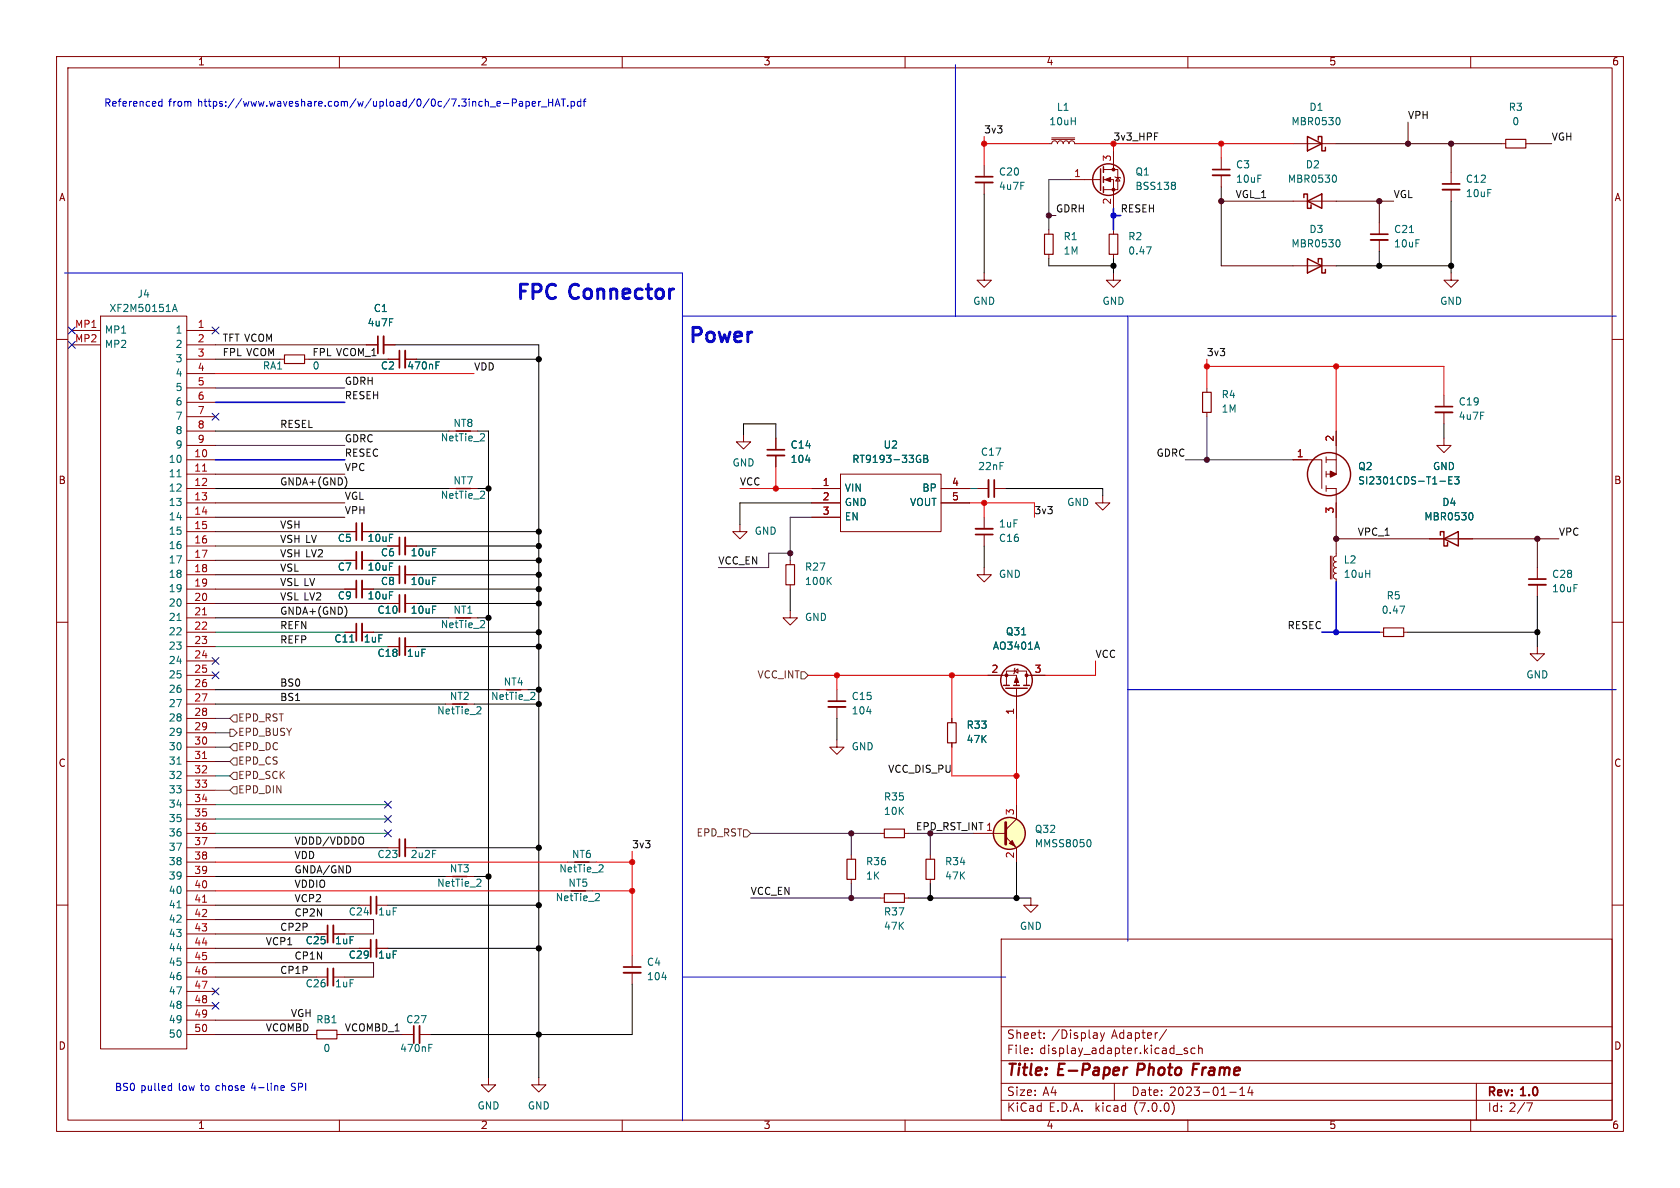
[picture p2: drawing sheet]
<svg xmlns="http://www.w3.org/2000/svg" width="297mm" height="210mm" viewBox="0 0 297 210" stroke-linecap="round" stroke-linejoin="round" font-family="sans-serif">
<g fill="none" stroke="#840000" stroke-width=".18">
<path d="M10 10h277v190h-277zM12 12h273v186h-273zM60 10v2M110 10v2M160 10v2M210 10v2M260 10v2M174 29.2v2M174 32.3v2M185.4 25.4h.5l.2-.4 .3-.1 .4 .2 .1 .3 .2-.4 .4-.1 .3 .2 .2 .3 .1-.4 .4-.1 .3 .2 .2 .3 .1-.4 .4-.1 .4 .2 .1 .3h.5M185.9 24.6h4.1M185.9 24.4h4.1"/>
<path d="M189.2 31.8h5.4M195.1 31.8h1.7v5M195.1 30h2.5v3.5h-2.5M196.8 26.7v3.3M197.1 31.2l.1 .2h.8l.1 .1M197.6 31.4l.4 .6h-.8zM215.9 27.9v2.1M215.9 31v2M228.6 25.4h7.6M228.6 35.6h7.6M243.8 39.4v2M256.5 30.5v2"/>
<path d="M256.5 33.5v2.1M265.4 25.4h.8M269.7 25.4h.8M10 60h2M12.7 58.4h5.1M17.8 55.9h15.2v129.5h-15.2zM33 58.4h5.1M174 48.3v1.2h1.3l-1.3 1.3-1.3-1.3h1.3M185.4 40.6v.8M185.4 45v.7M196.8 48.3v1.2h1.3l-1.3 1.3-1.2-1.3h1.2M196.8 40.6v.8"/>
<path d="M196.8 45v.7M228.6 47h7.6M243.8 42.4v2.1M256.5 48.3v1.2h1.3l-1.3 1.3-1.2-1.3h1.2M285 60h2M12.7 61h5.1M33 61h5.1M33 63.5h5.1M33 66h5.1M33 68.6h5.1M33 71.1h5.1M33 73.7h5.1"/>
<path d="M33 76.2h5.1M33 78.7h5.1M49.5 63.5h.8M53.8 63.5h.8M64.8 61h2M67.8 61h2M68.6 63.5h2M71.6 63.5h2.1M79.4 76.2h5.1M131.4 76.8v1.3h1.3l-1.3 1.3-1.2-1.3h1.2M137.2 77.5v2M213.4 68.6v.7"/>
<path d="M213.4 72.9v.8M236.2 76.2v7.6h-1.8M255.3 77.5v1.2h1.2l-1.2 1.3-1.3-1.3h1.3M255.3 69.9v2M255.3 72.9v2M33 81.3h5.1M33 83.8h5.1M33 86.4h5.1M33 88.9h5.1M33 91.4h5.1M33 94h5.1M33 96.5h5.1"/>
<path d="M33 99.1h5.1M61 94h2M61 99.1h2M64 94h2M64 99.1h2M68.6 96.5h2M71.6 96.5h2.1M79.4 86.4h5.1M130.8 92.7v1.3h1.3l-1.3 1.3-1.3-1.3h1.3M137.2 80.5v2.1M139.7 99.1v.7M143.5 86.4h5.1"/>
<path d="M143.5 88.9h5.1M143.5 91.4h5.1M148.6 83.8h17.8v10.2h-17.8zM166.4 86.4h5M166.4 88.9h5M172.7 86.4h2.1M174 91.4v2.1M174 94.5v2M175.8 86.4h2M194.9 87.6v1.3h-1.2l1.2 1.3 1.3-1.3h-1.3M228.6 81.3h5.1v5.1M234.4 81.3h1.8"/>
<path d="M234.4 86.4h1.8v5M234.4 80.8v1M234.4 83.3v1M234.4 85.9v1M235.2 98.3v4.1M235.5 98.3v4.1M236.2 97.8v.5l-.3 .1-.2 .4 .2 .4 .3 .1-.3 .1-.2 .4 .2 .4 .3 .1-.3 .2-.2 .3 .2 .4 .3 .1-.3 .2-.2 .3 .2 .4 .3 .2v.5M252.7 95.3h7.6M10 110h2M33 104.1h5.1M33 119.4h5.1M33 101.6h5.1"/>
<path d="M33 106.7h5.1M33 109.2h5.1M33 111.8h5.1M33 114.3h5.1M33 116.8h5.1M61 104.1h2M61 111.8h2M64 104.1h2M64 111.8h2M68.6 101.6h2M68.6 106.7h2M68.6 114.3h2"/>
<path d="M71.6 101.6h2.1M71.6 106.7h2.1M71.6 114.3h2.1M79.4 109.2h5.1M139.7 108v1.2h1.3l-1.3 1.3-1.3-1.3h1.3M139.7 103.4v.7M174 100.3v1.3h-1.3l1.3 1.3 1.3-1.3h-1.3M174.6 119.4h5.1v1.8M179.3 118.6l.7-.4v.8zM179.5 118.1l-.2 .1v.8l-.1 .1M181.5 119.4h3.3M243.8 111.8h.8"/>
<path d="M248.2 111.8h.7M271.8 114.3v1.3h1.2l-1.2 1.2-1.3-1.2h1.3M271.8 100.3v2.1M271.8 103.4v2M285 110h2M33 121.9h5.1M33 124.5h5.1M33 127h5.1M33 129.5h5.1M33 132.1h5.1M33 134.6h5.1M33 137.2h5.1"/>
<path d="M33 139.7h5.1M78.7 124.5h5.1M88.3 121.9h5M148 130.8v1.3h1.2l-1.2 1.3-1.3-1.3h1.3M148 121.9v2.1M148 125v2M168.3 127v.8M168.3 131.3v.8M177.9 121.2v-2.6h3.6v2.6M179.7 121.7v5.3M10 160h2M33 152.4h5.1"/>
<path d="M33 157.5h5.1M33 154.9h5.1M33 147.3h5.1M33 142.2h5.1M33 144.8h5.1M33 149.9h5.1M68.6 149.9h2M71.6 149.9h2.1M78.7 154.9h5.1M99.7 157.5h5.1M100.3 152.4h5.1M150.5 151.1v.8"/>
<path d="M150.5 155.4v.8M155.6 158.8h.7M155.6 147.3h.7M159.9 158.8h.8M159.9 147.3h.8M164.5 151.1v.8M164.5 155.4v.8M172.1 147.3h5.7M177.8 148l1.9 1.9v2.5M179.7 142.2v2.6l-1.9 1.9M182.2 158.8v1.2h1.3l-1.3 1.3-1.2-1.3h1.2M285 160h2"/>
<path d="M33 160h5.1M33 162.6h5.1M33 165.1h5.1M33 167.6h5.1M33 170.2h5.1M33 172.7h5.1M33 175.3h5.1M33 177.8h5.1M55.9 165.1h2M55.9 172.7h2M58.9 165.1h2.1M58.9 172.7h2.1"/>
<path d="M63.5 160h2M63.5 167.6h2M66.5 160h2.1M66.5 167.6h2.1M111.8 168.9v2M111.8 172v2M177 166h108v32h-108zM33 180.3h5.1M33 182.9h5.1M55.2 182.9h.8M59.6 182.9h.7M60 198v2"/>
<path d="M71.1 182.9h2.1M74.2 182.9h2M86.4 190.5v1.3h1.2l-1.2 1.2-1.3-1.2h1.3M95.2 190.5v1.3h1.3l-1.3 1.2-1.2-1.2h1.2M110 198v2M160 198v2M177 194.5h108M177 191.5h108M177 187.5h108M177 181.5h108M182.4 186.1v.2M182.4 185.3v.2"/>
<path d="M184.6 183.4v.2M184.6 182.6v.2M194.5 182.6l.4 1M194.9 183.6l-.1 .3-.3 .2M195.3 182.6l-.4 1M197 191.5v3M206.2 182l-1.3 1.9M207.2 194.8a1.74 1.74 0 0 1 0 2.2M207.9 186.4h1.1M209.9 185.3h-.4l-.2 .2 .1 .2 .5 .1v.4h-.6M210 198v2M211.3 185.3h-.5l-.3 .2v.5l.2 .2h.6"/>
<path d="M211.9 185.4l.2-.1h.4v1M211.9 184.8v1.5M217.4 193.1h1.1M219.2 193.7h.8M219.2 192.6l.4-.4v1.5M221 192.1l-.4 1.1h.9M221.3 192.7v1M260 198v2M261 191.5v6.5M270.9 195l-.6 1.5"/>
</g>
<path d="M199.3 188.7l-.5 .2M210.9 189h.7M212 188h-1l-.2 2" fill="none" stroke="#840000" stroke-width=".4"/>
<g fill="none" stroke="#840000" stroke-width=".2">
<path d="M266.2 24.6h3.5v1.6h-3.5zM184.7 41.4h1.5v3.6h-1.5zM196.1 41.4h1.5v3.6h-1.5zM50.3 62.7h3.5v1.6h-3.5zM212.6 69.3h1.5v3.6h-1.5zM138.9 99.8h1.6v3.6h-1.6zM244.6 111h3.6v1.5h-3.6zM167.5 127.8h1.5v3.5h-1.5zM149.7 151.9h1.6v3.5h-1.6zM156.3 158h3.6v1.5h-3.6zM156.3 146.6h3.6v1.5h-3.6zM163.7 151.9h1.5v3.5h-1.5z"/>
<path d="M56 182.1h3.6v1.5h-3.6z"/>
</g>
<g fill="none" stroke="#840000" stroke-width=".33">
<path d="M172.5 32.3h3M214.4 31h3M255 33.5h3.1M67.8 59.4v3.1M242.3 42.4h3.1M71.6 62v3M253.7 72.9h3.1M64 92.5v3M64 97.5v3.1M71.6 95v3M135.6 80.5h3.1M172.5 93.5h3"/>
<path d="M174.8 84.8v3.1M64 102.6v3.1M64 110.2v3.1M71.6 100.1v3M71.6 105.2v3M71.6 112.8v3M270.3 103.4h3M146.4 125h3.1M66.5 158.5v3M71.6 148.3v3.1M58.9 163.6v3M58.9 171.2v3"/>
<path d="M66.5 166.1v3.1M110.2 172h3.1M74.2 181.4v3"/>
</g>
<g fill="none" stroke="#840000" stroke-width=".3">
<path d="M172.5 31.2h3M214.4 30h3M255 32.5h3.1M66.8 59.4v3.1M242.3 41.4h3.1M70.6 62v3M135.6 79.5h3.1M253.7 71.9h3.1M63 92.5v3M63 97.5v3.1M70.6 95v3M172.5 94.5h3"/>
<path d="M175.8 84.8v3.1M63 102.6v3.1M63 110.2v3.1M70.6 100.1v3M70.6 105.2v3M70.6 112.8v3M270.3 102.4h3M146.4 124h3.1M65.5 158.5v3M70.6 148.3v3.1M57.9 163.6v3M57.9 171.2v3"/>
<path d="M65.5 166.1v3.1M110.2 170.9h3.1M73.2 181.4v3"/>
</g>
<g fill="none" stroke="#840000" stroke-width=".25">
<path d="M194.6 29.8v3.9M195.1 29.5v1M195.1 31.2v1.1M195.1 33v1M230.5 34.9v-.6h.6v2.5h.7v-.6M231.1 35.6l2.6-1.3v2.5zM231.1 24.1l2.6 1.3-2.6 1.3zM233 24.8v-.7h.7v2.6h.6v-.7M231.1 45.7l2.6 1.3-2.6 1.3zM233 46.4v-.7h.7v2.6h.6v-.7M254.6 94.6v-.6h.7v2.5h.6v-.6M255.3 95.3l2.5-1.3v2.5z"/>
<path d="M177.4 121.2h1M177.8 121.7h3.8M179.2 121.2h1M181 121.2h1"/>
<circle cx="196" cy="31.7" r="2.79"/>
<circle cx="234.9" cy="83.8" r="3.8"/>
<circle cx="179.7" cy="120.3" r="2.79"/>
<circle cx="178.4" cy="147.3" r="2.82"/>
</g>
<g fill="#840000" stroke="#840000" stroke-width=".18">
<path d="M179.7 119.6l.4 1.1h-.8z"/>
<path d="M178.9 148.6l.6 1-1.1-.5z"/>
<path d="M195.3 31.8l1-.4v.7z"/>
<circle cx="177.9" cy="119.4" r=".25"/>
<circle cx="181.5" cy="119.4" r=".25"/>
<circle cx="196.8" cy="33.5" r=".25"/>
<circle cx="196.8" cy="30" r=".25"/>
</g>
<g fill="none" stroke="#006464" stroke-width=".18">
<path d="M207.7 32.3l.1 .2-.1 .2M207.7 32.8l.1 .2-.1 .4M236 30.9a.79 .79 0 0 1 0 1.3M236.6 20.8a.79 .79 0 0 1 0 1.3M30.5 55.1l.4-1.3 .4 1.3M30.6 54.7h.6M202.7 43.6h.8l-.5 1.3M236.6 42.4a.79 .79 0 0 1 0 1.2M77.1 64h.6M85.5 76.7l.2 .2-.1 .3-.7 .7h.8M31.3 84.3h.7M85.5 86.9l.2 .2-.1 .3-.7 .7h.8"/>
<path d="M162.4 80.5h.3M162.5 81.2h.3v.4l-.3 .1M163.3 80.5h.4l.3 .2-.3 .4 .3 .1v.3l-.2 .2h-.5zM163.3 81.1h.4M254.6 85.1h.9M256.1 84.9h.5M256.7 84.3h-.6v1.3h.6M257.2 84.3h.7l-.4 .5 .4 .1v.5l-.2 .2-.5-.2M260.1 90.6a.79 .79 0 0 1 0 1.3M31.3 109.7h.7M85.5 109.7l.2 .2-.1 .3-.7 .8h.8M183.3 113.5l.5 1.3"/>
<path d="M247.5 107.1h.8l-.5 1.3M31.3 135.1h.7M84.9 125l.1 .2v.3l-.8 .7h.8M94.4 122.4l.2 .2-.1 .3-.7 .8h.8M84.9 155.5l.1 .1v.4l-.8 .7h.8M105.9 158l.1 .2-.1 .3-.7 .7h.8M106.5 152.9l.1 .2v.3l-.8 .7h.8M192.6 148.4a.79 .79 0 0 1 0 1.3M31.3 160.5h.7M75.8 184.6h.6"/>
</g>
<circle cx="178.4" cy="147.3" r="2.82" fill="#ffffc2" stroke="#ffffc2" stroke-width=".18"/>
<path d="M177.8 145.4v3.8" fill="none" stroke="#840000" stroke-width=".51"/>
<path d="M35.8 83.3h.7M35.8 108.7h.7M35.8 134.1h.7M35.8 159.5h.7" fill="none" stroke="#a90000" stroke-width=".18"/>
<path d="M235.2 83.3l1 .5-1 .5z" fill="#840000" stroke="#840000" stroke-width=".25"/>
<path d="M141.6 118.7h.6l.7 .7-.7 .6h-.6zM40.6 128.9h.7l.6 .6-.6 .7h-.7zM41.3 139.1h.6v1.2h-.6l-.7-.6zM41.3 134h.6v1.3h-.6l-.7-.7zM41.3 136.5h.6v1.3h-.6l-.7-.6zM41.3 126.4h.6v1.2h-.6l-.7-.6zM41.3 131.4h.6v1.3h-.6l-.7-.6zM131.4 146.7h.7l.6 .6-.6 .7h-.7z" fill="none" stroke="#725600" stroke-width=".18"/>
<path d="M61.3 84.8v.9M61.3 107.7v.8" fill="none" stroke="#0f0f0f" stroke-width=".18"/>
<g fill="none" stroke="#0000c2" stroke-width=".18">
<path d="M28 18.5l.3 .3 .3-.1M28.6 17.5v1.3M28.6 18l-.3-.1-.3 .3M90.6 18.2l.6-.1 .1-.2-.1-.3-.6-.1v1.3M91.8 18h.5l.1 .8M92.4 18.2l-.4 .1-.2 .2 .2 .3 .4-.1M93 18l.4-.1 .2 .3-.1 .5h-.5M93 17.9v1.3M94.1 18.4l.6-.2-.1-.2-.3-.1-.2 .2v.6h.5M95.2 17.9v.9M95.6 17.9l-.4 .3M95.7 18.9h1"/>
<path d="M97 17.5v1.3M97 18.1h.7M97.7 17.5v1.3M98.1 18.8l.5-1.3 .4 1.3M98.3 18.4h.6M99.2 17.5h.7M99.6 17.5v1.3M100.4 18.7v.1M101 18l.3-.1 .3 .3-.1 .5h-.5M101 17.9v1.3M102.7 18l-.4-.1-.2 .3 .1 .5h.5M102.7 17.5v1.3"/>
<path d="M103.1 17.9h.5M103.6 17.5l-.3 .2v1.1M168.9 11.4v44.5M11.4 48.3h109.2v149.8M120.6 55.9h165.1M199.4 55.9v110.5M199.4 121.9h86.3M120.6 172.7h57.2M30 191.9l.3 .1M30.3 191.5v1.3M30.3 192.7l-.3 .1M49.7 192.7h.5"/>
<path d="M49.7 192l.4-.1 .2 .3-.6 .1"/>
</g>
<g fill="none" stroke="#480048" stroke-width=".18">
<path d="M185.4 38.1h1.3M189.2 31.8h-3.8v8.8M38.1 78.7h22.9M38.1 68.6h22.9M213.4 73.7v7.6M139.7 97.8h-3.8v2.5h-8.9M143.5 91.4h-3.8v7.7M209.5 81.3h19.1M38.1 134.6h2.5M38.1 132.1h2.5M38.1 129.5h2.5M38.1 127h2.5"/>
<path d="M132.7 147.3h22.9M132.7 158.8h22.9M150.5 147.3v3.8M150.5 156.2v2.6M160.7 147.3h11.4M164.5 147.3v3.8"/>
</g>
<g fill="none" stroke="#000" stroke-width=".18">
<path d="M174 34.3v14M256.5 35.6v12.7M185.4 45.7v1.3h11.4M196.8 45.7v2.6M236.2 47h20.3M243.8 44.5v2.5M38.1 76.2h41.3M69.8 61h25.4v129.5M73.7 63.5h21.5M84.5 76.2h1.9v114.3M131.4 76.8v-1.9h5.8v2.6M255.3 74.9v2.6"/>
<path d="M38.1 86.4h41.3M66 99.1h29.2M66 94h29.2M73.7 96.5h21.5M84.5 86.4h1.9M143.5 88.9h-12.7v3.8M174 96.5v3.8M177.8 86.4h17.1v1.2M38.1 109.2h41.3M66 111.8h29.2M66 104.1h29.2M73.7 101.6h21.5"/>
<path d="M73.7 114.3h21.5M73.7 106.7h21.5M84.5 109.2h1.9M139.7 104.1v3.9M248.9 111.8h22.9M271.8 105.4v8.9M38.1 124.5h40.6M38.1 121.9h50.2M83.8 124.5h11.4M93.3 121.9h1.9M148 127v3.8M38.1 154.9h40.6"/>
<path d="M73.7 149.9h21.5M83.8 154.9h2.6M160.7 158.8h21.5M164.5 156.2v2.6M179.7 152.4v6.4M68.6 167.6h26.6M68.6 160h26.6M111.8 174v8.9h-35.6"/>
</g>
<g fill="none" stroke="#ff0200" stroke-width=".18">
<path d="M174 24.1v5.1M174 25.4h11.4M190.5 25.4h38.1M196.8 25.4v1.3M215.9 25.4v2.5M38.1 66h45.7M213.4 64.8h41.9v5.1M213.4 63.5v5.1M236.2 64.8v11.4M130.8 86.4h12.7M137.2 82.6v3.8M171.4 88.9h11.5v2.5"/>
<path d="M174 88.9v2.5M142.9 119.4h31.7M148 119.4v2.5M168.3 119.4v7.6M193.7 116.8v2.6h-8.9M168.3 132.1v5.1h11.4M179.7 127v15.2M38.1 152.4h62.2M38.1 157.5h61.6M104.8 157.5h7M105.4 152.4h6.4M111.8 150.5v18.4"/>
</g>
<path d="M171.4 86.4h1.3M38.1 114.3h30.5M38.1 111.8h22.9M38.1 142.2h30.5M38.1 144.8h30.5M38.1 147.3h30.5" fill="none" stroke="#009600" stroke-width=".18"/>
<g fill="none" stroke="#480000" stroke-width=".18">
<path d="M215.9 33v14h12.7M215.9 35.6h12.7M236.2 35.6h10.2M236.2 25.4h29.2M243.8 35.6v3.8M248.9 21.6v3.8M256.5 25.4v5.1M270.5 25.4h3.8M38.1 63.5h11.4M38.1 61h26.7M54.6 63.5h14M38.1 88.9h22.9"/>
<path d="M38.1 91.4h22.9M38.1 83.8h22.9M38.1 94h22.9M38.1 99.1h22.9M38.1 96.5h30.5M236.2 91.4v6.4M236.2 95.3h16.5M260.3 95.3h15.3M271.8 95.3v5M38.1 106.7h30.5M38.1 101.6h30.5M38.1 104.1h22.9"/>
<path d="M38.1 149.9h30.5M38.1 172.7h17.8M38.1 170.2h27.9v2.5h-5M38.1 165.1h17.8M38.1 162.6h27.9v2.5h-5M38.1 167.6h25.4M38.1 160h25.4M38.1 182.9h17.1M38.1 180.3h15.2M60.3 182.9h10.8"/>
</g>
<path d="M196.8 36.8v3.8M196.8 38.1h1.3M38.1 71.1h22.9M38.1 81.3h22.9M233.7 111.8h10.1M236.2 102.9v8.9" fill="none" stroke="#0000c2" stroke-width=".28"/>
<path d="M38.1 137.2h2.5" fill="none" stroke="#004848" stroke-width=".18"/>
<path d="M38.1 139.7h2.5" fill="none" stroke="#848400" stroke-width=".18"/>
<g fill="none" stroke="#000084" stroke-width=".18">
<path d="M12.1 57.8l1.2 1.2M13.3 57.8l-1.2 1.2M37.5 57.8l1.2 1.2M38.7 57.8l-1.2 1.2M12.1 60.4l1.2 1.2M13.3 60.4l-1.2 1.2M37.5 73.1l1.2 1.2M38.7 73.1l-1.2 1.2M37.5 116.2l1.2 1.2M37.5 118.8l1.2 1.2M38.7 116.2l-1.2 1.2M38.7 118.8l-1.2 1.2"/>
<path d="M68 146.7l1.2 1.2M68 144.2l1.2 1.2M68 141.6l1.2 1.2M69.2 144.2l-1.2 1.2M69.2 146.7l-1.2 1.2M69.2 141.6l-1.2 1.2M37.5 174.7l1.2 1.2M37.5 177.2l1.2 1.2M38.7 174.7l-1.2 1.2M38.7 177.2l-1.2 1.2"/>
</g>
<g fill="#ff0200" stroke="#ff0200" stroke-width=".18">
<circle cx="179.7" cy="137.2" r=".46"/>
<circle cx="168.3" cy="119.4" r=".46"/>
<circle cx="174" cy="88.9" r=".46"/>
<circle cx="148" cy="119.4" r=".46"/>
<circle cx="174" cy="25.4" r=".46"/>
<circle cx="213.4" cy="64.8" r=".46"/>
<circle cx="137.2" cy="86.4" r=".46"/>
<circle cx="236.2" cy="64.8" r=".46"/>
<circle cx="215.9" cy="25.4" r=".46"/>
<circle cx="111.8" cy="157.5" r=".46"/>
<circle cx="111.8" cy="152.4" r=".46"/>
</g>
<g fill="#000" stroke="#000" stroke-width=".18">
<circle cx="196.8" cy="47" r=".46"/>
<circle cx="243.8" cy="47" r=".46"/>
<circle cx="256.5" cy="47" r=".46"/>
<circle cx="95.2" cy="63.5" r=".46"/>
<circle cx="86.4" cy="86.4" r=".46"/>
<circle cx="95.2" cy="94" r=".46"/>
<circle cx="95.2" cy="99.1" r=".46"/>
<circle cx="95.2" cy="96.5" r=".46"/>
<circle cx="86.4" cy="109.2" r=".46"/>
<circle cx="95.2" cy="114.3" r=".46"/>
<circle cx="95.2" cy="104.1" r=".46"/>
<circle cx="95.2" cy="111.8" r=".46"/>
<circle cx="95.2" cy="106.7" r=".46"/>
<circle cx="95.2" cy="101.6" r=".46"/>
<circle cx="271.8" cy="111.8" r=".46"/>
<circle cx="95.2" cy="124.5" r=".46"/>
<circle cx="95.2" cy="121.9" r=".46"/>
<circle cx="86.4" cy="154.9" r=".46"/>
<circle cx="95.2" cy="149.9" r=".46"/>
<circle cx="164.5" cy="158.8" r=".46"/>
<circle cx="179.7" cy="158.8" r=".46"/>
<circle cx="95.2" cy="160" r=".46"/>
<circle cx="95.2" cy="167.6" r=".46"/>
<circle cx="95.2" cy="182.9" r=".46"/>
</g>
<g fill="#480048" stroke="#480048" stroke-width=".18">
<circle cx="150.5" cy="147.3" r=".46"/>
<circle cx="150.5" cy="158.8" r=".46"/>
<circle cx="185.4" cy="38.1" r=".46"/>
<circle cx="213.4" cy="81.3" r=".46"/>
<circle cx="139.7" cy="97.8" r=".46"/>
</g>
<g fill="#480000" stroke="#480000" stroke-width=".18">
<circle cx="243.8" cy="35.6" r=".46"/>
<circle cx="248.9" cy="25.4" r=".46"/>
<circle cx="256.5" cy="25.4" r=".46"/>
<circle cx="236.2" cy="95.3" r=".46"/>
<circle cx="271.8" cy="95.3" r=".46"/>
<circle cx="215.9" cy="35.6" r=".46"/>
</g>
<g fill="#0000c2" stroke="#0000c2" stroke-width=".18">
<circle cx="196.8" cy="38.1" r=".46"/>
<circle cx="236.2" cy="111.8" r=".46"/>
</g>
<g font-size="3.5" fill="#0000c2">
<text x="91.4" y="53.3">FPC Connector</text>
<text x="121.9" y="61">Power</text>
</g>
<g font-size="2.8" fill="#840000">
<text x="178" y="190.8">Title:</text>
<text x="187.1" y="190.8">E-Paper</text>
<text x="201.7" y="190.8">Photo</text>
<text x="212.1" y="190.8">Frame</text>
</g>
<g font-size="2.1" fill="#840000">
<text x="178" y="183.9">Sheet:</text>
<text x="185.9" y="183.9">/Display</text>
<text x="196.5" y="183.9">Adapter/</text>
<text x="178" y="186.6">File:</text>
<text x="183.8" y="186.6">display_adapter.kicad_sch</text>
<text x="178" y="196.8">KiCad</text>
<text x="178" y="194">Size:</text>
<text x="184.3" y="194">A4</text>
<text x="185.4" y="196.8">E.D.A.</text>
<text x="193.7" y="196.8">kicad</text>
<text x="200" y="194">Date:</text>
<text x="200.6" y="196.8">(7.0.0)</text>
<text x="206.7" y="194">2023-01-14</text>
<text x="263" y="194.2">Rev:</text>
<text x="263" y="196.8">Id: 2/7</text>
<text x="269" y="194.2">1.0</text>
</g>
<g font-size="1.8" fill="#840000">
<text x="35" y="11.8">1</text>
<text x="85" y="11.8">2</text>
<text x="135" y="11.8">3</text>
<text x="185" y="11.8">4</text>
<text x="235" y="11.8">5</text>
<text x="285" y="11.8">6</text>
<text x="10.4" y="35.8">A</text>
<text x="285.4" y="35.8">A</text>
<text x="10.3" y="85.8">B</text>
<text x="285.3" y="85.8">B</text>
<text x="10.3" y="135.8">C</text>
<text x="285.3" y="135.8">C</text>
<text x="10.3" y="185.8">D</text>
<text x="285.3" y="185.8">D</text>
<text x="35" y="199.8">1</text>
<text x="85" y="199.8">2</text>
<text x="135" y="199.8">3</text>
<text x="185" y="199.8">4</text>
<text x="235" y="199.8">5</text>
<text x="285" y="199.8">6</text>
</g>
<g font-size="1.8" fill="#0000c2">
<text x="18.4" y="19.1">Referenced</text>
<text x="29.8" y="19.1">from</text>
<text x="35.1" y="19.1">https://www.waveshare.com/w/upload/0/0c/7.3inch_e-Paper_HAT.pdf</text>
<text x="20.3" y="193">BS0 pulled</text>
<text x="31.7" y="193">low</text>
<text x="35.7" y="193">to</text>
<text x="38.5" y="193">chose</text>
<text x="44.8" y="193">4-line</text>
<text x="52" y="193">SPI</text>
</g>
<g font-size="1.8" fill="#0f0f0f">
<text x="174" y="23.8">3v3</text>
<text x="248.9" y="21.2">VPH</text>
<text x="274.3" y="25.1">VGH</text>
<text x="218.4" y="35.2">VGL_1</text>
<text x="246.4" y="35.2">VGL</text>
<text x="186.7" y="37.8">GDRH</text>
<text x="198.1" y="37.8">RESEH</text>
<text x="39.4" y="60.6">TFT VCOM</text>
<text x="39.4" y="63.2">FPL VCOM</text>
<text x="55.2" y="63.2">FPL VCOM_1</text>
<text x="83.8" y="65.7">VDD</text>
<text x="213.4" y="63.2">3v3</text>
<text x="61" y="68.2">GDRH</text>
<text x="61" y="70.8">RESEH</text>
<text x="49.5" y="75.9">RESEL</text>
<text x="61" y="78.4">GDRC</text>
<text x="61" y="80.9">RESEC</text>
<text x="61" y="83.5">VPC</text>
<text x="204.3" y="80.9">GDRC</text>
<text x="49.5" y="86">GNDA+(GND)</text>
<text x="61" y="88.6">VGL</text>
<text x="130.8" y="86">VCC</text>
<text x="49.5" y="93.6">VSH</text>
<text x="61" y="91.1">VPH</text>
<text x="182.9" y="91.1">3v3</text>
<text x="240" y="94.9">VPC_1</text>
<text x="275.6" y="94.9">VPC</text>
<text x="49.5" y="96.2">VSH LV</text>
<text x="49.5" y="98.7">VSH LV2</text>
<text x="49.5" y="101.3">VSL</text>
<text x="127" y="100">VCC_EN</text>
<text x="49.5" y="106.3">VSL LV2</text>
<text x="49.5" y="103.8">VSL LV</text>
<text x="49.5" y="114">REFP</text>
<text x="49.5" y="108.9">GNDA+(GND)</text>
<text x="49.5" y="111.4">REFN</text>
<text x="227.5" y="111.4">RESEC</text>
<text x="193.7" y="116.5">VCC</text>
<text x="49.5" y="121.6">BS0</text>
<text x="49.5" y="124.1">BS1</text>
<text x="156.9" y="136.8">VCC_DIS_PU</text>
<text x="52.1" y="149.5">VDDD/VDDDO</text>
<text x="52.1" y="152.1">VDD</text>
<text x="52.1" y="154.6">GNDA/GND</text>
<text x="111.8" y="150.1">3v3</text>
<text x="52.1" y="159.7">VCP2</text>
<text x="52.1" y="157.1">VDDIO</text>
<text x="132.7" y="158.4">VCC_EN</text>
<text x="47" y="167.3">VCP1</text>
<text x="49.5" y="164.8">CP2P</text>
<text x="52.1" y="162.2">CP2N</text>
<text x="49.5" y="172.4">CP1P</text>
<text x="52.1" y="169.8">CP1N</text>
<text x="51.4" y="180">VGH</text>
<text x="47" y="182.5">VCOMBD</text>
<text x="61" y="182.5">VCOMBD_1</text>
</g>
<g font-size="1.8" fill="#006464">
<text x="185.4" y="22.4">10uH</text>
<text x="186.8" y="19.9">L1</text>
<text x="228.2" y="22.4">MBR0530</text>
<text x="231.4" y="19.9">D1</text>
<text x="266.7" y="19.9">R3</text>
<text x="267.3" y="22.4">0</text>
<text x="176.5" y="31.3">C20</text>
<text x="176.5" y="33.9">4u7F</text>
<text x="200.7" y="31.3">Q1</text>
<text x="200.7" y="33.8">BSS138</text>
<text x="218.4" y="30">C3</text>
<text x="218.4" y="32.6">10uF</text>
<text x="227.6" y="32.6">MBR0530</text>
<text x="230.8" y="30">D2</text>
<text x="259.1" y="32.6">C12</text>
<text x="259.1" y="35.1">10uF</text>
<text x="231.4" y="41.5">D3</text>
<text x="246.4" y="41.5">C21</text>
<text x="188" y="42.7">R1</text>
<text x="188" y="45.3">1M</text>
<text x="199.4" y="42.7">R2</text>
<text x="199.4" y="45.3">0.47</text>
<text x="228.2" y="44">MBR0530</text>
<text x="246.4" y="44">10uF</text>
<text x="24.2" y="52.9">J4</text>
<text x="18.5" y="59.2">MP1</text>
<text x="19.3" y="55.4">XF2M50151A</text>
<text x="30.9" y="59.2">1</text>
<text x="64.9" y="58">4u7F</text>
<text x="66" y="55.4">C1</text>
<text x="172" y="54.2">GND</text>
<text x="194.9" y="54.2">GND</text>
<text x="254.5" y="54.2">GND</text>
<text x="18.5" y="61.8">MP2</text>
<text x="30.9" y="61.8">2</text>
<text x="30.9" y="64.3">3</text>
<text x="46.4" y="65.6">RA1</text>
<text x="55.2" y="65.6">0</text>
<text x="67.3" y="65.6">C2</text>
<text x="71.9" y="65.6">470nF</text>
<text x="30.9" y="66.9">4</text>
<text x="30.9" y="69.4">5</text>
<text x="30.9" y="71.9">6</text>
<text x="215.9" y="70.7">R4</text>
<text x="257.8" y="72">C19</text>
<text x="30.9" y="74.5">7</text>
<text x="30.9" y="77">8</text>
<text x="80.1" y="75.8">NT8</text>
<text x="215.9" y="73.2">1M</text>
<text x="257.8" y="74.5">4u7F</text>
<text x="29.7" y="82.1">10</text>
<text x="30.9" y="79.6">9</text>
<text x="77.9" y="78.3">NetTie_2</text>
<text x="129.4" y="82.7">GND</text>
<text x="139.7" y="79.6">C14</text>
<text x="139.7" y="82.1">104</text>
<text x="150.6" y="82.1">RT9193-33GB</text>
<text x="156.1" y="79.6">U2</text>
<text x="172.9" y="83.4">22nF</text>
<text x="173.3" y="80.8">C17</text>
<text x="240" y="83.4">Q2</text>
<text x="253.3" y="83.4">GND</text>
<text x="29.7" y="84.6">11</text>
<text x="29.7" y="87.2">12</text>
<text x="29.7" y="89.7">13</text>
<text x="77.9" y="88.5">NetTie_2</text>
<text x="80.1" y="85.9">NT7</text>
<text x="149.4" y="87.2">VIN</text>
<text x="149.4" y="89.7">GND</text>
<text x="160.8" y="89.7">VOUT</text>
<text x="162.9" y="87.2">BP</text>
<text x="188.6" y="89.7">GND</text>
<text x="240" y="85.9">SI2301CDS-T1-E3</text>
<text x="254.9" y="89.7">D4</text>
<text x="29.7" y="92.3">14</text>
<text x="29.7" y="94.8">15</text>
<text x="133.4" y="94.8">GND</text>
<text x="149.4" y="92.3">EN</text>
<text x="176.5" y="93.5">1uF</text>
<text x="251.7" y="92.3">MBR0530</text>
<text x="29.7" y="97.3">16</text>
<text x="29.7" y="99.9">17</text>
<text x="59.7" y="101.2">C7</text>
<text x="59.7" y="96.1">C5</text>
<text x="64.9" y="101.2">10uF</text>
<text x="64.9" y="96.1">10uF</text>
<text x="67.3" y="98.6">C6</text>
<text x="72.5" y="98.6">10uF</text>
<text x="142.2" y="101.2">R27</text>
<text x="176.5" y="96.1">C16</text>
<text x="237.5" y="99.9">L2</text>
<text x="29.7" y="102.4">18</text>
<text x="29.7" y="105">19</text>
<text x="29.7" y="107.5">20</text>
<text x="59.7" y="106.2">C9</text>
<text x="64.9" y="106.2">10uF</text>
<text x="67.3" y="103.7">C8</text>
<text x="72.5" y="103.7">10uF</text>
<text x="142.2" y="103.7">100K</text>
<text x="176.5" y="102.4">GND</text>
<text x="237.5" y="102.4">10uH</text>
<text x="245.1" y="106.2">R5</text>
<text x="274.3" y="102.4">C28</text>
<text x="274.3" y="105">10uF</text>
<text x="29.7" y="110">21</text>
<text x="29.7" y="112.6">22</text>
<text x="59.1" y="113.9">C11</text>
<text x="64.3" y="113.9">1uF</text>
<text x="66.7" y="108.8">C10</text>
<text x="72.5" y="108.8">10uF</text>
<text x="77.9" y="111.3">NetTie_2</text>
<text x="80.1" y="108.8">NT1</text>
<text x="142.2" y="110">GND</text>
<text x="177.8" y="112.6">Q31</text>
<text x="244.2" y="108.8">0.47</text>
<text x="29.7" y="115.1">23</text>
<text x="29.7" y="117.7">24</text>
<text x="66.7" y="116.4">C18</text>
<text x="71.9" y="116.4">1uF</text>
<text x="175.5" y="115.1">AO3401A</text>
<text x="29.7" y="120.2">25</text>
<text x="29.7" y="122.7">26</text>
<text x="29.7" y="125.3">27</text>
<text x="79.5" y="124">NT2</text>
<text x="86.7" y="124">NetTie_2</text>
<text x="89" y="121.5">NT4</text>
<text x="150.5" y="124">C15</text>
<text x="269.8" y="120.2">GND</text>
<text x="29.7" y="127.8">28</text>
<text x="29.7" y="130.4">29</text>
<text x="77.2" y="126.6">NetTie_2</text>
<text x="150.5" y="126.6">104</text>
<text x="170.8" y="129.1">R33</text>
<text x="170.8" y="131.6">47K</text>
<text x="29.7" y="132.9">30</text>
<text x="29.7" y="135.4">31</text>
<text x="29.7" y="138">32</text>
<text x="150.5" y="132.9">GND</text>
<text x="29.7" y="140.5">33</text>
<text x="29.7" y="143.1">34</text>
<text x="156.2" y="141.8">R35</text>
<text x="29.7" y="145.6">35</text>
<text x="29.7" y="148.1">36</text>
<text x="156.2" y="144.3">10K</text>
<text x="182.9" y="147.5">Q32</text>
<text x="29.7" y="150.7">37</text>
<text x="29.7" y="153.2">38</text>
<text x="29.7" y="155.8">39</text>
<text x="66.7" y="152">C23</text>
<text x="72.5" y="152">2u2F</text>
<text x="79.5" y="154.5">NT3</text>
<text x="98.8" y="154.5">NetTie_2</text>
<text x="101.1" y="152">NT6</text>
<text x="153" y="153.2">R36</text>
<text x="153" y="155.8">1K</text>
<text x="167" y="153.2">R34</text>
<text x="167" y="155.8">47K</text>
<text x="182.9" y="150.1">MMSS8050</text>
<text x="29.7" y="158.3">40</text>
<text x="29.7" y="160.8">41</text>
<text x="77.2" y="157">NetTie_2</text>
<text x="98.2" y="159.6">NetTie_2</text>
<text x="100.4" y="157">NT5</text>
<text x="29.7" y="163.4">42</text>
<text x="29.7" y="165.9">43</text>
<text x="54" y="167.2">C25</text>
<text x="59.2" y="167.2">1uF</text>
<text x="61.6" y="162.1">C24</text>
<text x="66.8" y="162.1">1uF</text>
<text x="156.2" y="162.1">R37</text>
<text x="156.2" y="164.7">47K</text>
<text x="180.2" y="164.7">GND</text>
<text x="29.7" y="168.5">44</text>
<text x="29.7" y="171">45</text>
<text x="29.7" y="173.5">46</text>
<text x="61.6" y="169.7">C29</text>
<text x="66.8" y="169.7">1uF</text>
<text x="114.3" y="171">C4</text>
<text x="114.3" y="173.6">104</text>
<text x="29.7" y="176.1">47</text>
<text x="29.7" y="178.6">48</text>
<text x="54" y="174.8">C26</text>
<text x="59.2" y="174.8">1uF</text>
<text x="29.7" y="181.2">49</text>
<text x="29.7" y="183.7">50</text>
<text x="55.8" y="181.2">RB1</text>
<text x="71.8" y="181.2">C27</text>
<text x="57.1" y="186.2">0</text>
<text x="70.7" y="186.2">470nF</text>
<text x="84.4" y="196.4">GND</text>
<text x="93.3" y="196.4">GND</text>
</g>
<g font-size="1.8" fill="#a90000">
<text x="196.6" y="28.6" transform="rotate(-90 196.6 28.6)">3</text>
<text x="189.8" y="31.5">1</text>
<text x="196.6" y="36.2" transform="rotate(-90 196.6 36.2)">2</text>
<text x="13.2" y="58.2">MP1</text>
<text x="34.9" y="58.2">1</text>
<text x="13.2" y="60.7">MP2</text>
<text x="34.9" y="60.7">2</text>
<text x="34.9" y="63.2">3</text>
<text x="34.9" y="65.8">4</text>
<text x="34.9" y="68.3">5</text>
<text x="34.9" y="70.9">6</text>
<text x="34.9" y="73.4">7</text>
<text x="34.9" y="75.9">8</text>
<text x="34.3" y="81">10</text>
<text x="34.3" y="83.6">11</text>
<text x="34.9" y="78.5">9</text>
<text x="229.2" y="81">1</text>
<text x="236" y="78.1" transform="rotate(-90 236 78.1)">2</text>
<text x="34.3" y="86.1">12</text>
<text x="34.3" y="88.6">13</text>
<text x="145.4" y="86.1">1</text>
<text x="145.4" y="88.6">2</text>
<text x="168.2" y="86.1">4</text>
<text x="168.2" y="88.6">5</text>
<text x="34.3" y="91.2">14</text>
<text x="34.3" y="93.7">15</text>
<text x="145.4" y="91.2">3</text>
<text x="236" y="90.8" transform="rotate(-90 236 90.8)">3</text>
<text x="34.3" y="96.3">16</text>
<text x="34.3" y="98.8">17</text>
<text x="34.3" y="101.3">18</text>
<text x="34.3" y="103.9">19</text>
<text x="34.3" y="106.4">20</text>
<text x="34.3" y="109">21</text>
<text x="34.3" y="111.5">22</text>
<text x="34.3" y="114">23</text>
<text x="34.3" y="116.6">24</text>
<text x="34.3" y="119.1">25</text>
<text x="175.2" y="119.1">2</text>
<text x="182.8" y="119.1">3</text>
<text x="34.3" y="121.7">26</text>
<text x="34.3" y="124.2">27</text>
<text x="34.3" y="126.7">28</text>
<text x="34.3" y="129.3">29</text>
<text x="34.3" y="131.8">30</text>
<text x="179.5" y="126.4" transform="rotate(-90 179.5 126.4)">1</text>
<text x="34.3" y="134.4">31</text>
<text x="34.3" y="136.9">32</text>
<text x="34.3" y="139.4">33</text>
<text x="34.3" y="142">34</text>
<text x="34.3" y="144.5">35</text>
<text x="34.3" y="147.1">36</text>
<text x="34.3" y="149.6">37</text>
<text x="179.5" y="144.2" transform="rotate(-90 179.5 144.2)">3</text>
<text x="34.3" y="152.1">38</text>
<text x="34.3" y="154.7">39</text>
<text x="179.5" y="151.8" transform="rotate(-90 179.5 151.8)">2</text>
<text x="34.3" y="157.2">40</text>
<text x="34.3" y="159.8">41</text>
<text x="34.3" y="162.3">42</text>
<text x="34.3" y="164.8">43</text>
<text x="34.3" y="167.4">44</text>
<text x="34.3" y="169.9">45</text>
<text x="34.3" y="172.5">46</text>
<text x="34.3" y="175">47</text>
<text x="34.3" y="177.5">48</text>
<text x="34.3" y="180.1">49</text>
<text x="34.3" y="182.6">50</text>
</g>
<text font-size="1.8" fill="#ff0200" x="196.8" y="25.1">3v3_HPF</text>
<g font-size="1.8" fill="#725600">
<text x="133.8" y="120.2">VCC_INT</text>
<text x="42.1" y="130.4">EPD_BUSY</text>
<text x="42.1" y="127.8">EPD_RST</text>
<text x="42.1" y="135.4">EPD_CS</text>
<text x="42.1" y="138">EPD_SCK</text>
<text x="42.1" y="132.9">EPD_DC</text>
<text x="42.1" y="140.5">EPD_DIN</text>
<text x="123" y="148.1">EPD_RST</text>
</g>
<text font-size="1.8" fill="#480048" x="161.9" y="147">EPD_RST_INT 1</text>
</svg>
